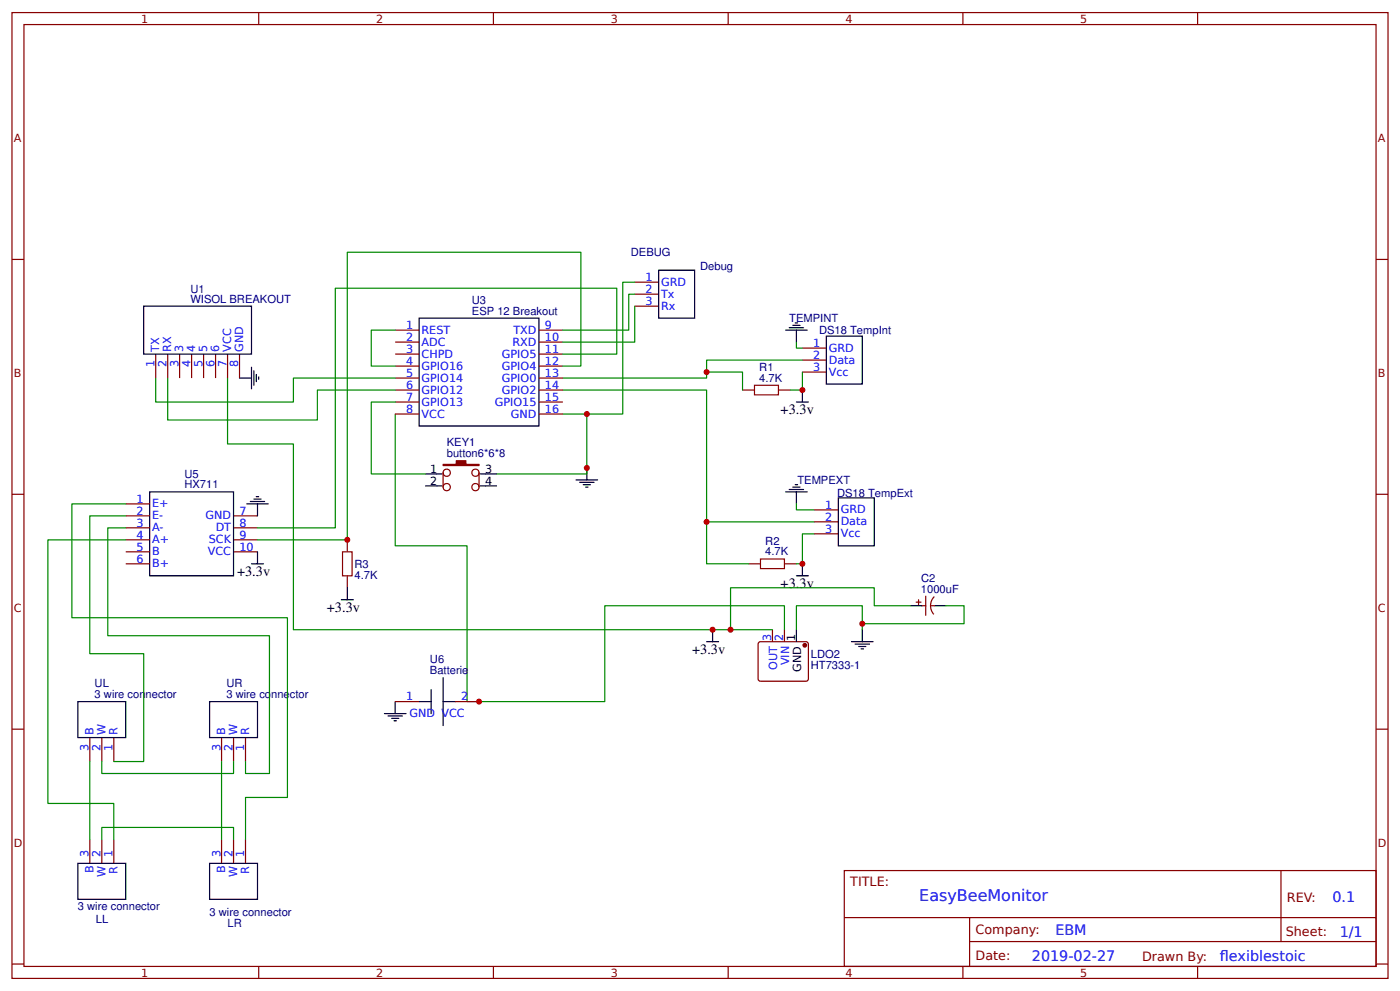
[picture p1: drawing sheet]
<svg xmlns="http://www.w3.org/2000/svg" width="309mm" height="219mm" viewBox="0 0 309 219" stroke-linecap="round" stroke-linejoin="round" font-family="sans-serif">
<g fill="none" stroke="#800" stroke-width=".26">
<path d="M2.6 2.8h304.1v213.2h-304.1zM5.3 5.4h298.7v208h-298.7zM57.1 2.8v2.6M109 2.8v2.6M160.9 2.8v2.6M212.7 2.8v2.6M264.6 2.8v2.6M2.6 57.3h2.7M304 57.3h2.7M34.4 78.2v5.3M37 78.2v5.3M39.7 78.2v5.3"/>
<path d="M42.3 78.2v5.3M45 78.2v5.3M47.6 78.2v5.3M50.3 78.2v5.3M52.9 78.2v5.3M87.3 72.9h5.3M87.3 75.5h5.3M87.3 78.2h5.3M119.1 72.9h5.3M119.1 75.5h5.3M119.1 78.2h5.3M140.2 62.3h5.3"/>
<path d="M140.2 65h5.3M140.2 67.6h5.3M177.3 76.9h5.3M177.3 79.5h5.3M87.3 86.1h5.3M87.3 80.8h5.3M87.3 83.5h5.3M87.3 88.8h5.3M87.3 91.4h5.3M119.1 86.1h5.3M119.1 80.8h5.3M119.1 83.5h5.3"/>
<path d="M119.1 88.8h5.3M119.1 91.4h5.3M164 86.1h2.7M172 86.1h2.6M177.3 82.2h5.3M2.6 109.1h2.7M27.8 111.3h5.3M27.8 113.9h5.3M27.8 116.5h5.3M27.8 119.2h5.3M51.6 113.9h5.3M51.6 116.5h5.3"/>
<path d="M51.6 119.2h5.3M76.7 119.2v2.6M97.9 104.4v3.2M105.8 104.4v3.2M179.9 112.6h5.3M179.9 115.2h5.3M179.9 117.9h5.3M304 109.1h2.7M27.8 124.5h5.3M27.8 121.8h5.3M51.6 121.8h5.3M76.7 127.1v2.7"/>
<path d="M165.4 124.5h2.6M170.7 139v2.7M173.3 124.5h2.6M173.3 139v2.7M202.4 133h1.1M202.9 132.4v1.1M203.7 133.7h.8M204.5 131.6v4.3M205.6 133.7h.8M206.4 131.7a2.85 2.85 0 0 0-.1 3.9M87.3 154.9h5.3M100.5 154.9h5.3"/>
<path d="M167.6 141.9l.4-.2 10.3 .1 .3 .4-.1 8-.4 .2-10.4-.1-.2-.4zM2.6 161h2.7M19.8 162.9v5.2M22.5 162.9v5.2M25.1 162.9v5.2M48.9 162.9v5.2M51.6 162.9v5.2M54.2 162.9v5.2M304 161h2.7M19.8 185.3v5.3M22.5 185.3v5.3M25.1 185.3v5.3"/>
<path d="M48.9 185.3v5.3M51.6 185.3v5.3M54.2 185.3v5.3M186.5 192.2h117.5v21.2h-117.5zM283 192.2v15.7M2.6 212.9h2.7M57.1 213.4v2.6M109 213.4v2.6M160.9 213.4v2.6M186.6 202.6h117.3M212.7 213.4v2.6M214.2 207.9h89.7"/>
<path d="M214.2 202.6v10.6M264.6 213.4v2.6M304 212.9h2.7"/>
<circle cx="98.7" cy="107.6" r=".8"/>
<circle cx="98.7" cy="104.4" r=".8"/>
<circle cx="105" cy="107.6" r=".8"/>
<circle cx="105" cy="104.4" r=".8"/>
</g>
<g fill="none" stroke="#000" stroke-width=".26">
<path d="M145.5 59.7h8v10.5h-8zM31.7 67.6h23.9v10.6h-23.9zM92.6 70.2h26.5v23.9h-26.5zM173.6 72.9h4.7M174.4 72.4h3.1M175.2 71.8h1.5M175.7 71.3h.5M175.9 72.9v2.6M182.6 74.2h7.9v10.6h-7.9zM52.9 83.5h2.7M55.6 81.1v4.8M56.1 81.9v3.2"/>
<path d="M56.6 82.7v1.6M57.1 83.2v.5M175.9 88.8h2.7M177.3 86.1v2.7M33.1 108.6h18.5v18.5h-18.5zM54.5 111.3h4.8M55.3 110.7h3.2M56.1 110.2h1.6M56.6 109.7h.5M56.9 111.3v2.6M93.9 104.6h3.7M93.9 107.3h3.7"/>
<path d="M106.1 104.6h3.7M106.1 107.3h3.7M127.3 106h4.7M128.1 106.5h3.1M128.9 107h1.5M129.4 107.6h.5M129.6 103.3v2.7M173.6 108.6h4.7M174.4 108.1h3.1M175.2 107.6h1.5M175.7 107h.5M175.9 108.6v2.7"/>
<path d="M185.2 109.9h7.9v10.6h-7.9zM55.6 124.5h2.6M56.9 121.8v2.7M75.4 132.4h2.7M76.7 129.8v2.6M157.4 139v2.7M175.9 139v2.7M175.9 127.1h2.7M177.3 124.5v2.6M190.5 139v2.7M201.1 133.7h2.6M206.4 133.7h2.6"/>
<path d="M17.2 154.9h10.6v8h-10.6zM46.3 154.9h10.6v8h-10.6zM84.9 157.6h4.8M85.7 158.1h3.2M86.5 158.6h1.6M87 159.1h.6M87.3 154.9v2.7M92.6 154.9h2.6M95.2 152.3v5.3M97.9 149.6v10.6M97.9 154.9h2.6M156.1 141.7h2.6"/>
<path d="M188.1 141.7h4.8M188.9 142.2h3.2M189.7 142.7h1.6M190.2 143.3h.6M17.2 190.6h10.6v8h-10.6zM46.3 190.6h10.6v8h-10.6z"/>
</g>
<g fill="none" stroke="#080" stroke-width=".26">
<path d="M87.3 72.9h-5.3v7.9h5.3M124.4 78.2h11.9v-14.6h-62.2v52.9h-17.2M140.2 62.3h-2.6v29.1h-8M140.2 65h-1.3v7.9h-14.5M140.2 67.6v7.9h-15.8M175.9 75.5v1.4h1.4M177.3 79.5h-21.2v4h-31.7M34.4 83.5v5.3h30.4v-5.3h22.5M37 83.5v9.2h33.1v-6.6h17.2M50.3 83.5v14.5h14.5v41h105.9M87.3 91.4v29.1h15.9v34.4h30.4v-21.2h39.7v5.3M87.3 88.8h-5.3v15.8h11.9"/>
<path d="M124.4 91.4h5.2v13.2h-19.8M124.4 86.1h31.7v29.1h23.8M124.4 80.8h3.9v-25.1h-51.6v63.5h-19.8M156.1 82.2h7.9v3.9M177.3 82.2v3.9h-2.7M27.8 111.3h-11.9v25.1h47.6v39.7h-9.3v9.2M27.8 113.9h-8v30.4h11.9v23.8h-6.6M27.8 116.5h-4v23.9h35.7v30.4h-5.3v-2.7M27.8 119.2h-17.2v58.2h14.5v7.9M156.1 115.2v9.3h9.3M175.9 111.3v1.3h4M179.9 117.9h-2.6v6.6h-1.4"/>
<path d="M175.9 139v-5.3h14.6v5.3M201.1 133.7h-8v-3.9h-31.7v9.2M209 133.7h4v4h-22.5M19.8 168.1v17.2M22.5 168.1v2.7h29.1v-2.7M48.9 168.1v17.2M22.5 185.3v-2.6h29.1v2.6"/>
</g>
<path d="M166.7 85.1h5.3v2.1h-5.3zM75.7 121.8h2.1v5.3h-2.1zM168 123.4h5.3v2.1h-5.3z" fill="none" stroke="#a00000" stroke-width=".26"/>
<g fill="#800" stroke="#800" stroke-width=".26">
<path d="M97.9 102.5h2.9v-.8h2.1v.8h2.9v.3h-7.9z"/>
<circle cx="177.8" cy="142.5" r=".4"/>
</g>
<g fill="#c00">
<circle cx="177.3" cy="124.5" r=".66"/>
<circle cx="76.7" cy="119.2" r=".66"/>
<circle cx="190.5" cy="137.7" r=".66"/>
<circle cx="156.1" cy="82.2" r=".66"/>
<circle cx="156.1" cy="115.2" r=".66"/>
<circle cx="177.3" cy="86.1" r=".66"/>
<circle cx="161.4" cy="139" r=".66"/>
<circle cx="105.8" cy="154.9" r=".66"/>
<circle cx="129.6" cy="103.3" r=".66"/>
<circle cx="157.4" cy="139" r=".66"/>
<circle cx="129.6" cy="91.4" r=".66"/>
</g>
<text font-size="3.5" fill="#00f" x="203.1" y="199">EasyBeeMonitor</text>
<g font-size="3.2">
<text x="172.5" y="91.4">+3.3v</text>
<text x="52.4" y="127.1">+3.3v</text>
<text x="172.5" y="129.7">+3.3v</text>
<text x="72.2" y="135.1">+3.3v</text>
<text x="152.9" y="144.3">+3.3v</text>
</g>
<g font-size="3.2" fill="#00f">
<text x="294.4" y="199.2">0.1</text>
<text x="233.2" y="206.3">EBM</text>
<text x="296" y="206.9">1/1</text>
<text x="228" y="212.2">2019-02-27</text>
<text x="269.5" y="212.1">fexiblestoic</text>
<text x="269.5" y="212.1">l</text>
</g>
<g font-size="2.8" fill="#800">
<text x="187.9" y="195.7">TITLE:</text>
<text x="284.3" y="199.2">REV:</text>
<text x="215.5" y="206.3">Company:</text>
<text x="284.1" y="206.8">Sheet:</text>
<text x="215.5" y="212.1">Date:</text>
<text x="252.3" y="212.1">Drawn By:</text>
</g>
<g font-size="2.5" fill="#800">
<text x="31.2" y="5">1</text>
<text x="83.1" y="5">2</text>
<text x="134.9" y="5">3</text>
<text x="186.8" y="5">4</text>
<text x="238.7" y="5">5</text>
<text x="3" y="31.4">A</text>
<text x="304.4" y="31.4">A</text>
<text x="3" y="83.2">B</text>
<text x="304.4" y="83.2">B</text>
<text x="3" y="135.1">C</text>
<text x="304.4" y="135.1">C</text>
<text x="3" y="186.9">D</text>
<text x="304.4" y="186.9">D</text>
<text x="31.2" y="215.6">1</text>
<text x="83.1" y="215.6">2</text>
<text x="134.9" y="215.6">3</text>
<text x="186.8" y="215.6">4</text>
<text x="238.7" y="215.6">5</text>
</g>
<g font-size="2.5" fill="#000080">
<text x="139.4" y="56.5">DEBUG</text>
<text x="154.7" y="59.5">Debug</text>
<text x="42.1" y="64.6">U1</text>
<text x="42.1" y="66.8">WISOL BREAKOUT</text>
<text x="104.3" y="69.4">ESP 12 Breakout</text>
<text x="104.3" y="67.1">U3</text>
<text x="174.4" y="71.1">TEMPINT</text>
<text x="181" y="73.8">DS18 TempInt</text>
<text x="167.8" y="81.9">R1</text>
<text x="167.8" y="84.3">4.7K</text>
<text x="98.7" y="100.9">button6*6*8</text>
<text x="98.7" y="98.6">KEY1</text>
<text x="40.8" y="107.8">HX711</text>
<text x="40.8" y="105.4">U5</text>
<text x="176.2" y="106.8">TEMPEXT</text>
<text x="184.9" y="109.8">DS18 TempExt</text>
<text x="78.3" y="125.3">R3</text>
<text x="169.1" y="122.6">4.7K</text>
<text x="169.1" y="120.3">R2</text>
<text x="78.3" y="127.8">4.7K</text>
<text x="203.5" y="130.8">1000uF</text>
<text x="203.5" y="128.5">C2</text>
<text x="95" y="148.8">Batterie</text>
<text x="95" y="146.4">U6</text>
<text x="179.1" y="147.7">HT7333-1</text>
<text x="179.1" y="145.3">LDO2</text>
<text x="20.9" y="154.1">3 wire connector</text>
<text x="20.9" y="151.7">UL</text>
<text x="50" y="154.1">3 wire connector</text>
<text x="50" y="151.7">UR</text>
<text x="17.2" y="200.8">3 wire connector</text>
<text x="21.2" y="203.7">LL</text>
<text x="46.3" y="202.1">3 wire connector</text>
<text x="50.3" y="204.8">LR</text>
</g>
<g font-size="2.5" fill="#00f">
<text x="142.6" y="62">1</text>
<text x="142.6" y="64.7">2</text>
<text x="146" y="63.1">GRD</text>
<text x="146" y="65.7">Tx</text>
<text x="142.6" y="67.3">3</text>
<text x="146" y="68.4">Rx</text>
<text x="35.2" y="77.7" transform="rotate(-90 35.2 77.7)">TX</text>
<text x="37.8" y="77.7" transform="rotate(-90 37.8 77.7)">RX</text>
<text x="40.5" y="77.7" transform="rotate(-90 40.5 77.7)">3</text>
<text x="43.1" y="77.7" transform="rotate(-90 43.1 77.7)">4</text>
<text x="45.8" y="77.7" transform="rotate(-90 45.8 77.7)">5</text>
<text x="48.4" y="77.7" transform="rotate(-90 48.4 77.7)">6</text>
<text x="51.1" y="77.7" transform="rotate(-90 51.1 77.7)">VCC</text>
<text x="53.7" y="77.7" transform="rotate(-90 53.7 77.7)">GND</text>
<text x="89.7" y="72.6">1</text>
<text x="89.7" y="75.3">2</text>
<text x="89.7" y="77.9">3</text>
<text x="93.1" y="73.7">REST</text>
<text x="93.1" y="76.3">ADC</text>
<text x="113.2" y="76.3">RXD</text>
<text x="113.4" y="73.7">TXD</text>
<text x="120.4" y="72.6">9</text>
<text x="120.4" y="75.3">10</text>
<text x="120.4" y="77.9">11</text>
<text x="179.7" y="76.6">1</text>
<text x="183.1" y="77.7">GRD</text>
<text x="34.1" y="81.1" transform="rotate(-90 34.1 81.1)">1</text>
<text x="36.8" y="81.1" transform="rotate(-90 36.8 81.1)">2</text>
<text x="39.4" y="81.1" transform="rotate(-90 39.4 81.1)">3</text>
<text x="42.1" y="81.1" transform="rotate(-90 42.1 81.1)">4</text>
<text x="44.7" y="81.1" transform="rotate(-90 44.7 81.1)">5</text>
<text x="47.4" y="81.1" transform="rotate(-90 47.4 81.1)">6</text>
<text x="50" y="81.1" transform="rotate(-90 50 81.1)">7</text>
<text x="52.7" y="81.1" transform="rotate(-90 52.7 81.1)">8</text>
<text x="89.7" y="80.6">4</text>
<text x="89.7" y="83.2">5</text>
<text x="93.1" y="79">CHPD</text>
<text x="93.1" y="81.6">GPIO16</text>
<text x="110.9" y="79">GPIO5</text>
<text x="110.9" y="81.6">GPIO4</text>
<text x="120.4" y="80.6">12</text>
<text x="120.4" y="83.2">13</text>
<text x="179.7" y="79.2">2</text>
<text x="179.7" y="81.9">3</text>
<text x="183.1" y="80.3">Data</text>
<text x="183.1" y="82.9">Vcc</text>
<text x="89.7" y="85.9">6</text>
<text x="89.7" y="88.5">7</text>
<text x="93.1" y="84.3">GPIO14</text>
<text x="93.1" y="86.9">GPIO12</text>
<text x="93.1" y="89.6">GPIO13</text>
<text x="109.3" y="89.6">GPIO15</text>
<text x="110.9" y="84.3">GPIO0</text>
<text x="110.9" y="86.9">GPIO2</text>
<text x="120.4" y="85.9">14</text>
<text x="120.4" y="88.5">15</text>
<text x="89.7" y="91.1">8</text>
<text x="93.1" y="92.2">VCC</text>
<text x="112.9" y="92.2">GND</text>
<text x="120.4" y="91.1">16</text>
<text x="30.2" y="111">1</text>
<text x="30.2" y="113.6">2</text>
<text x="33.6" y="112.1">E+</text>
<text x="52.9" y="113.6">7</text>
<text x="182.3" y="112.3">1</text>
<text x="185.7" y="113.4">GRD</text>
<text x="30.2" y="116.3">3</text>
<text x="30.2" y="118.9">4</text>
<text x="33.6" y="114.7">E-</text>
<text x="33.6" y="117.3">A-</text>
<text x="33.6" y="120">A+</text>
<text x="45.4" y="114.7">GND</text>
<text x="46.1" y="120">SCK</text>
<text x="47.7" y="117.3">DT</text>
<text x="52.9" y="116.3">8</text>
<text x="52.9" y="118.9">9</text>
<text x="182.3" y="115">2</text>
<text x="182.3" y="117.6">3</text>
<text x="185.7" y="116">Data</text>
<text x="185.7" y="118.7">Vcc</text>
<text x="30.2" y="121.6">5</text>
<text x="30.2" y="124.2">6</text>
<text x="33.6" y="122.6">B</text>
<text x="33.6" y="125.3">B+</text>
<text x="45.9" y="122.6">VCC</text>
<text x="52.9" y="121.6">10</text>
<text x="170.4" y="141.6" transform="rotate(-90 170.4 141.6)">3</text>
<text x="173" y="141.6" transform="rotate(-90 173 141.6)">2</text>
<text x="171.7" y="147.9" transform="rotate(-90 171.7 147.9)">OUT</text>
<text x="174.4" y="146.9" transform="rotate(-90 174.4 146.9)">VIN</text>
<text x="89.7" y="154.6">1</text>
<text x="101.9" y="154.6">2</text>
<text x="90.5" y="158.4">GND VCC</text>
<text x="19.6" y="165.7" transform="rotate(-90 19.6 165.7)">3</text>
<text x="20.6" y="162.3" transform="rotate(-90 20.6 162.3)">B</text>
<text x="22.2" y="165.7" transform="rotate(-90 22.2 165.7)">2</text>
<text x="23.3" y="162.3" transform="rotate(-90 23.3 162.3)">W</text>
<text x="24.9" y="165.7" transform="rotate(-90 24.9 165.7)">1</text>
<text x="25.9" y="162.3" transform="rotate(-90 25.9 162.3)">R</text>
<text x="48.7" y="165.7" transform="rotate(-90 48.7 165.7)">3</text>
<text x="49.7" y="162.3" transform="rotate(-90 49.7 162.3)">B</text>
<text x="51.3" y="165.7" transform="rotate(-90 51.3 165.7)">2</text>
<text x="52.4" y="162.3" transform="rotate(-90 52.4 162.3)">W</text>
<text x="54" y="165.7" transform="rotate(-90 54 165.7)">1</text>
<text x="55" y="162.3" transform="rotate(-90 55 162.3)">R</text>
<text x="19.6" y="189.3" transform="rotate(-90 19.6 189.3)">3</text>
<text x="22.2" y="189.3" transform="rotate(-90 22.2 189.3)">2</text>
<text x="24.9" y="189.3" transform="rotate(-90 24.9 189.3)">1</text>
<text x="48.7" y="189.3" transform="rotate(-90 48.7 189.3)">3</text>
<text x="51.3" y="189.3" transform="rotate(-90 51.3 189.3)">2</text>
<text x="54" y="189.3" transform="rotate(-90 54 189.3)">1</text>
<text x="20.6" y="192.9" transform="rotate(-90 20.6 192.9)">B</text>
<text x="23.3" y="193.6" transform="rotate(-90 23.3 193.6)">W</text>
<text x="25.9" y="192.9" transform="rotate(-90 25.9 192.9)">R</text>
<text x="49.7" y="192.9" transform="rotate(-90 49.7 192.9)">B</text>
<text x="52.4" y="193.6" transform="rotate(-90 52.4 193.6)">W</text>
<text x="55" y="192.9" transform="rotate(-90 55 192.9)">R</text>
</g>
<g font-size="2.5">
<text x="95" y="104.4">1</text>
<text x="95" y="107">2</text>
<text x="107.2" y="104.4">3</text>
<text x="107.2" y="107">4</text>
<text x="175.7" y="141.6" transform="rotate(-90 175.7 141.6)">1</text>
<text x="177" y="148.3" transform="rotate(-90 177 148.3)">GND</text>
</g>
</svg>
